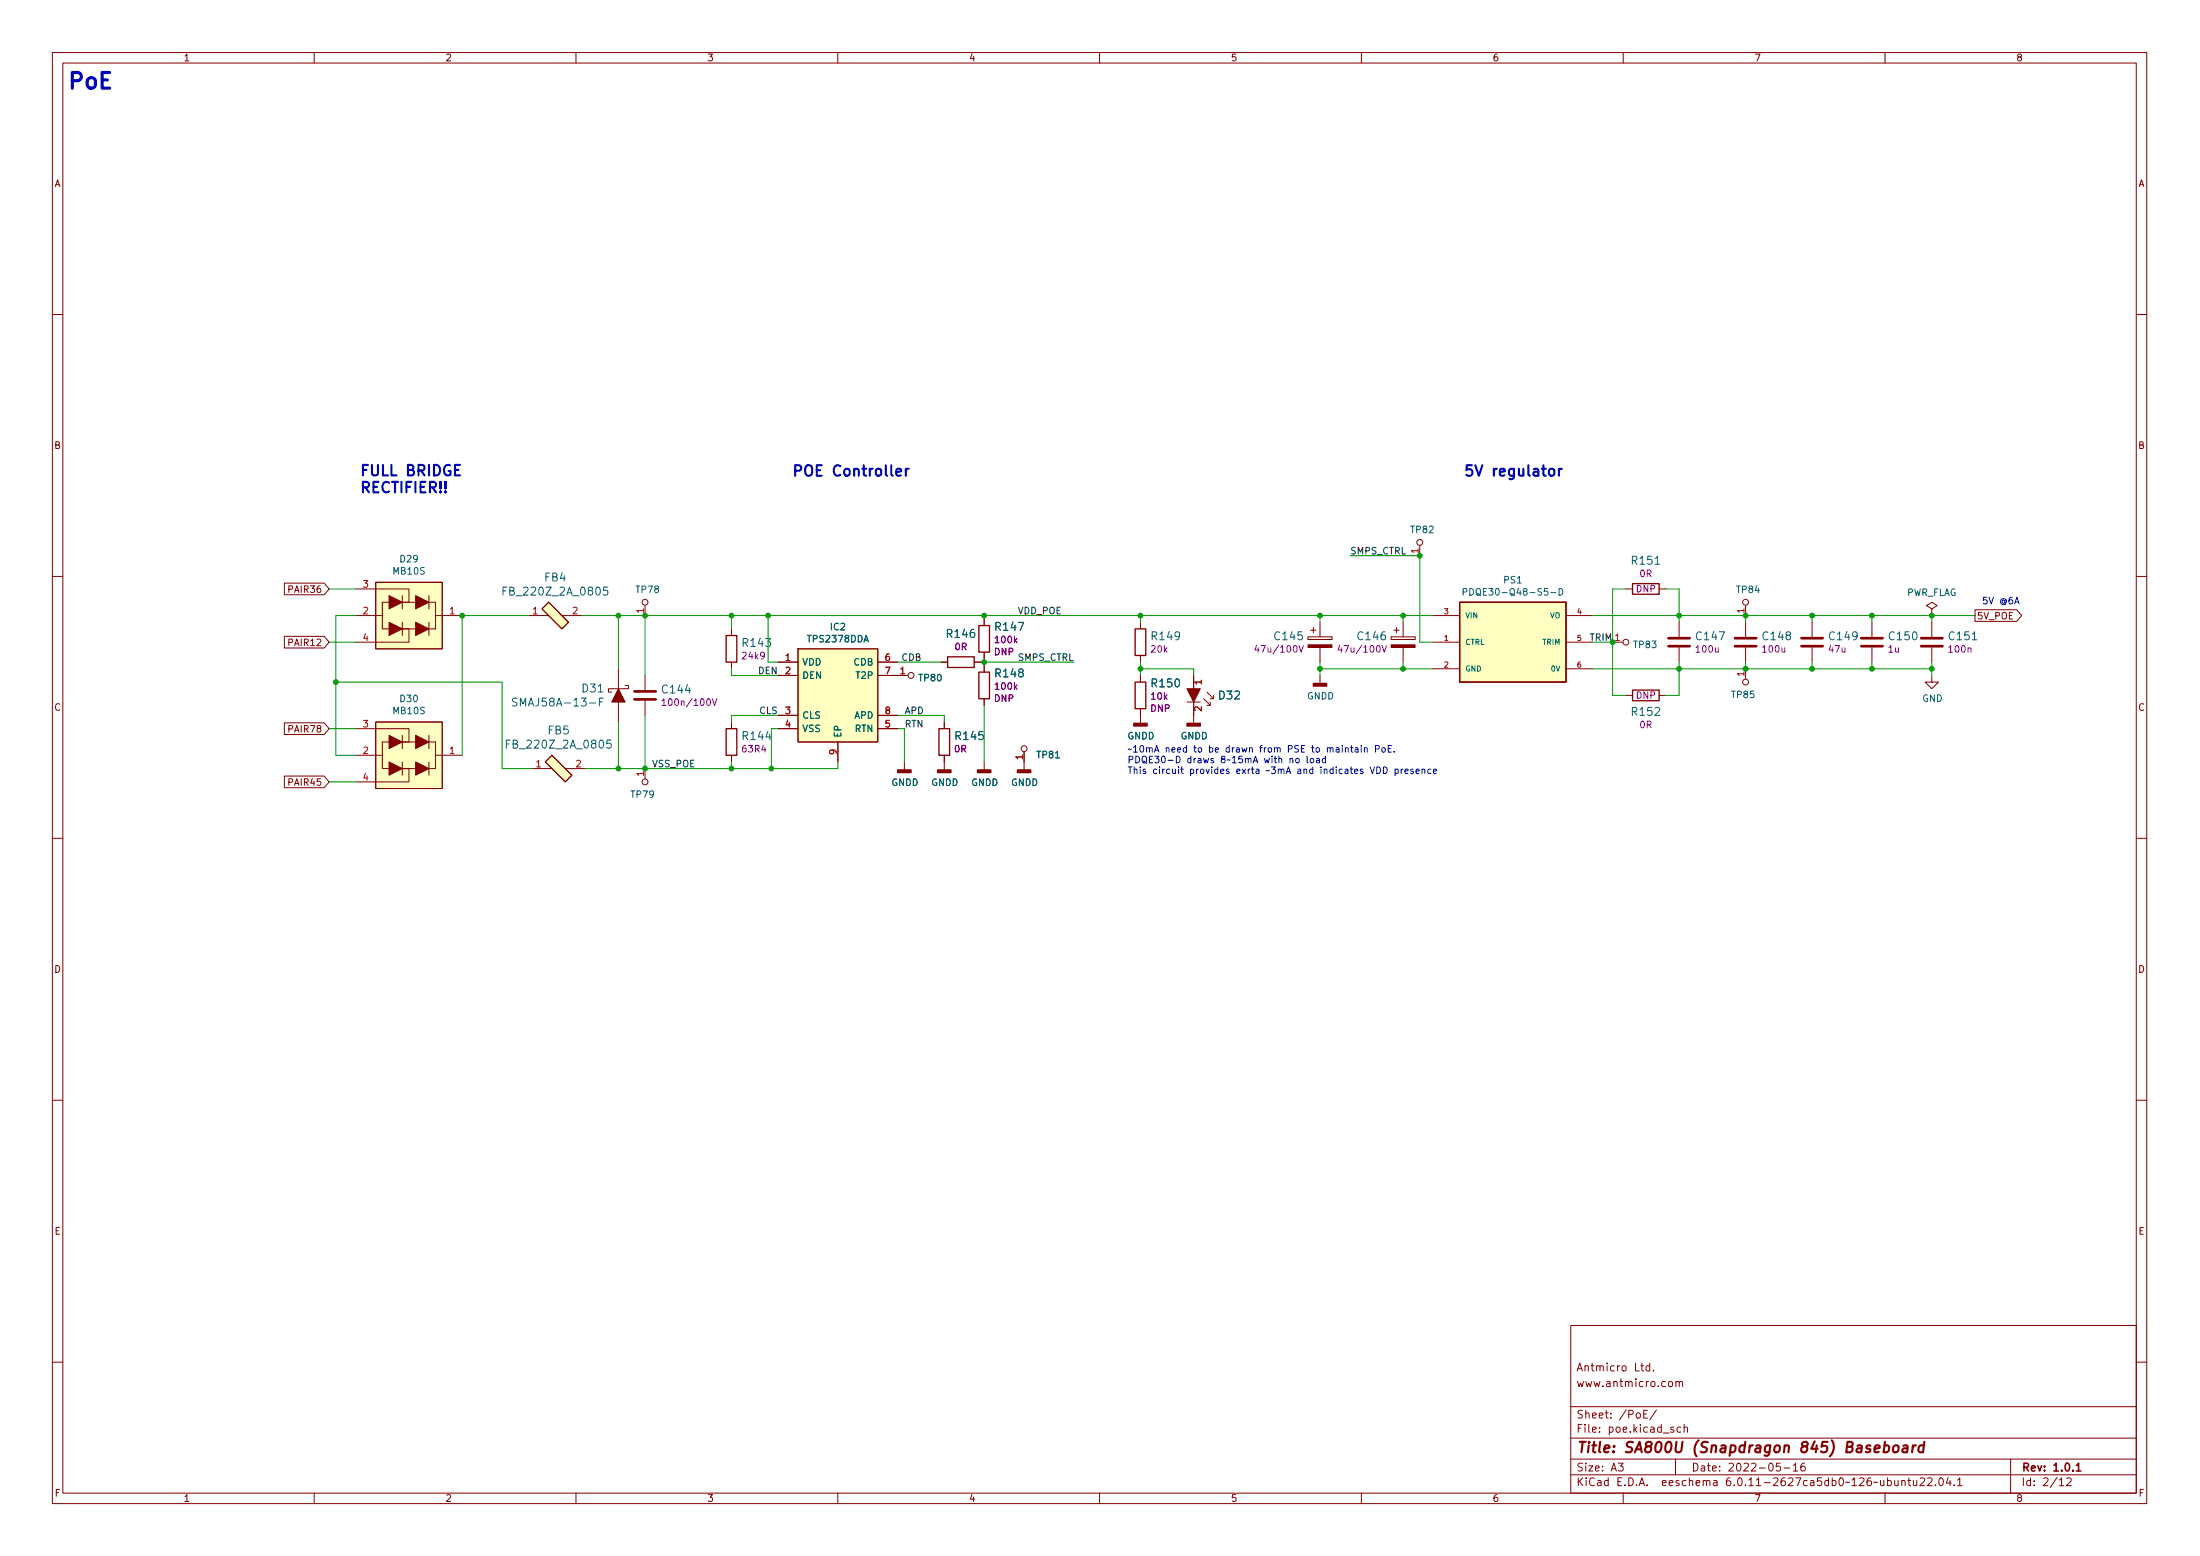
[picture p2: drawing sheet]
<svg xmlns="http://www.w3.org/2000/svg" width="420mm" height="297mm" viewBox="0 0 420 297" stroke-linecap="round" stroke-linejoin="round" font-family="sans-serif">
<g fill="none" stroke="#840000" stroke-width=".19">
<path d="M10 10h400v277h-400zM12 12h396v273h-396zM60 10v2M110 10v2M160 10v2M210 10v2M260 10v2M310 10v2M360 10v2M10 60h2M408 60h2M10 110h2"/>
<path d="M54.3 111.3h7.6l1 1.1-1 1.1h-7.6zM67.9 112.4h10.2v2.6M67.9 117.5h5.1M71.8 111.2h12.7v12.7h-12.7zM74.3 115h-1.3v5.1h1.3M75.6 115h3.8M76.8 113.7v2.5M76.8 118.8v2.5M81.9 115h1.3v5.1h-1.3M81.9 113.7v2.5M81.9 118.8v2.5M83.2 117.5h5.1"/>
<path d="M101 117.5h3.8M104.8 115l3.8 3.8-1.3 1.3-3.8-3.9zM107.3 117.5h3.8M123.2 115.6v1.9M188 118.1v1.3M217.8 118.8v1.3M250.8 119.8v1M252.1 118.8v2.8M266.7 119.8v1M268 118.8v2.8M271.1 104.2v1.9M273.7 117.5h5.1"/>
<path d="M299.1 117.5h5.1M310.5 112.4h1.3M316.9 112.4h1.2M320.7 118.8v2.8M333.4 115.6v1.9M333.4 118.8v2.8M346.1 118.8v2.8M357.5 118.8v2.8M368.9 116.2l1.1-.6-1.1-.6-1 .6 1 .6v1.3M368.9 117.5h.1M368.9 118.8v2.8M377.2 116.4h8l.9 1.1-.9 1.1h-8z"/>
<path d="M408 110h2M54.3 121.5h7.6l1 1.1-1 1.1h-7.6zM54.3 138h7.6l1 1.1-1 1.1h-7.6zM67.9 139.1h10.2v2.5M71.8 137.8h12.7v12.7h-12.7zM75.6 120.1h3.8M78.1 120.1v2.5h-10.2M118.1 127.7v3.8M118.1 134v3.8M119.4 130.8h.6v.7h-3.8v.6h.6M123.2 128.9v2.8M123.2 133.8v2.8"/>
<path d="M139.7 120.1v1.2M139.7 126.4v1.3M139.7 137.8v1.3M148.6 139.1h3.8M148.6 128.9h3.8M148.6 126.4h3.8M148.6 136.6h3.8M152.4 123.9h15.2v17.7h-15.2zM167.6 139.1h3.8M167.6 128.9h5.8M167.6 126.4h3.8M167.6 136.6h3.8"/>
<path d="M179.7 126.4h1.3M180.3 137.8v1.3M186.1 126.4h1.2M188 124.5v1.3M188 127v1.3M188 133.4v1.3M217.8 125.1v1.3M217.8 128.9v1.3M217.8 135.3v2.8M226.7 134h2.5M228 128.9v2.6M228 134v4.1"/>
<path d="M229.9 133.4l1.2 1.3M230.5 132.1l1.3 1.3M231.1 134v.7h-.6M231.8 132.8v.6h-.7M249.8 121.6v.5zM249.8 122.1h4.6zM249.8 121.6h4.6zM250.3 120.3h1M252.1 123.6v2.8M252.1 128.9v1.6M254.4 121.6v.5zM265.7 121.6v.5z"/>
<path d="M265.7 122.1h4.6zM265.7 121.6h4.6zM266.2 120.3h1M268 123.6v2.8M270.3 121.6v.5zM273.7 122.6h5.1M273.7 127.7h5.1M299.1 122.6h5.1M299.1 127.7h5.1M308 122.6h1.9M310.5 132.8h1.3M316.9 132.8h1.2"/>
<path d="M320.7 123.6v2.8M333.4 123.6v2.8M333.4 127.7v1.9M346.1 123.6v2.8M357.5 123.6v2.8M368.9 128.9v1.3h1.3l-1.3 1.3-1.2-1.3h1.2M368.9 123.6v2.8M54.3 148.2h7.6l1 1.1-1 1.1h-7.6zM67.9 144.2h5.1M74.3 141.6h-1.3v5.1h1.3M75.6 146.7h3.8M75.6 141.6h3.8"/>
<path d="M76.8 140.4v2.5M76.8 145.5v2.5M78.1 146.7v2.6h-10.2M81.9 141.6h1.3v5.1h-1.3M81.9 140.4v2.5M81.9 145.5v2.5M83.2 144.2h5.1M101.6 146.7h3.8M104.1 145.5l1.3-1.3 3.8 3.8-1.3 1.3zM107.9 146.7h3.9M123.2 146.7v1.9M139.7 144.2v1.3"/>
<path d="M160 141.6v3.9M172.7 145.5v1.5M180.3 144.2v2.8M188 145.5v1.5M195.6 143.5v3.5M10 160h2M408 160h2M10 210h2M408 210h2M300 253h108v32h-108zM10 260h2M300 278.5h108"/>
<path d="M300 274.5h108M300 268.5h108M305.5 273.3v.1M305.5 272.5v.1M307.6 270.6v.1M307.6 269.8v.1M309.9 260.8l.4-.1 .3 .3v.4l-.3 .3-.4-.1-.1-.2zM316.4 269.1l-1.3 2M318.8 263.8l.3-.1 .3 .3v.4l-.3 .3-.3-.1-.2-.2zM320 278.5v3M320.1 263.9l.2-.2 .3 .1 .1 .9M320.1 263.7v1"/>
<path d="M320.7 263.9l.2-.2 .4 .1 .1 .9M321.6 272.6l.3-.2 .3 .1 .1 .9M321.6 271.9v1.5M342.5 279.7l.4-.4v1.5M344.6 279.3a.6 .6 0 0 0-.7 .7v.5l.2 .2 .4 .1 .2-.1 .1-.5-.2-.2-.4-.1-.3 .3M384 278.5v6.5M408 260h2M60 285v2M110 285v2M160 285v2M210 285v2M260 285v2"/>
<path d="M300 281.5h108M310 285v2M327.3 282.7h.6v.9M327.9 283h-.5a.29 .29 0 0 0-.2 .3 .29 .29 0 0 0 .2 .3l.5-.1M340.7 280.2h1.2M342.5 280.8h.9M360 285v2M366.7 282.3l.6-.2 .2 .2 .1 .2-1 1.1h1M368.1 282.3l.6-.2 .2 .2 .1 .2-.9 1.1h.9M369.6 283.5v.1M370.5 282.2l.1-.1a.8 .8 0 0 1 .6 .8 .8 .8 0 0 1-.6 .7 .99 .99 0 0 1-.1-1.4zM372.1 282l-.4 1.1h.9"/>
<path d="M372.4 282.6v1M373.2 283.5v.1M373.8 282.5l.5-.4v1.5M373.8 283.6h.9M394.7 282.3l.6-.2 .2 .2 .1 .2-1 1.1h1"/>
<circle cx="123.2" cy="115" r=".56"/>
<circle cx="271.1" cy="103.5" r=".56"/>
<circle cx="333.4" cy="115" r=".56"/>
<circle cx="174" cy="128.9" r=".56"/>
<circle cx="310.5" cy="122.6" r=".56"/>
<circle cx="333.4" cy="130.2" r=".56"/>
<circle cx="123.2" cy="149.3" r=".56"/>
<circle cx="195.6" cy="142.9" r=".56"/>
</g>
<path d="M396.5 280.8h.9" fill="none" stroke="#840000" stroke-width=".3"/>
<path d="M352.7 276.2l.9-.1a.46 .46 0 0 0 .2-.5 .46 .46 0 0 0-.3-.4h-.7l-.2 2h.8a.53 .53 0 0 0 .4-.5 .53 .53 0 0 0-.4-.5" fill="none" stroke="#840000" stroke-width=".4"/>
<path d="M186.9 119.4h2.1v5.1h-2.1zM278.8 115h20.3v15.2h-20.3zM311.8 111.4h5.1v2h-5.1zM138.7 139.1h2v5.1h-2zM138.7 121.3h2v5.1h-2zM179.3 139.1h2.1v5.1h-2.1zM181 125.4h5.1v2h-5.1zM186.9 128.3h2.1v5.1h-2.1zM216.8 120.1h2v5h-2zM216.8 130.2h2v5.1h-2zM311.8 131.7h5.1v2.1h-5.1z" fill="none" stroke="#840000" stroke-width=".25"/>
<g fill="#840000" stroke="#840000" stroke-width=".19">
<path d="M118.1 131.5l1.3 2.5h-2.6z"/>
<path d="M74.3 145.5l2.5 1.2-2.5 1.3z"/>
<path d="M74.3 140.4l2.5 1.2-2.5 1.3z"/>
<path d="M79.4 145.5l2.5 1.2-2.5 1.3z"/>
<path d="M79.4 140.4l2.5 1.2-2.5 1.3z"/>
<path d="M74.3 118.8l2.5 1.3-2.5 1.2z"/>
<path d="M74.3 113.7l2.5 1.3-2.5 1.2z"/>
<path d="M79.4 118.8l2.5 1.3-2.5 1.2z"/>
<path d="M79.4 113.7l2.5 1.3-2.5 1.2z"/>
<path d="M249.8 123.1h4.6v.5h-4.6z"/>
<path d="M265.7 123.1h4.6v.5h-4.6z"/>
<path d="M226.7 131.5h2.5l-1.2 2.5z"/>
</g>
<path d="M116 112.1h-.7l-.1 .7 .2-.1h.6l.1 .3-.1 .5-.2 .1-.6-.1M295.6 112.3h-.6l-.1 .7 .2-.2 .4 .1 .1 .2v.4l-.2 .1-.5-.1M296.2 113.1h.9M297.8 112.3a.64 .64 0 0 1 .7 .7 .64 .64 0 0 1-.7 .6zM316.1 107.7h.9M112.6 134.2h1.2M114.5 134h.5M115.2 133.3h-.7v1.5M165 122.6l.4-1.3 .5 1.3M165.1 122.2h.6M376.7 122.1h.8M116.7 141.3h-.8v.7l.2-.1h.5l.1 .3v.5l-.3 .1-.5-.1" fill="none" stroke="#006464" stroke-width=".19"/>
<g fill="#ffffc2" stroke="#ffffc2" stroke-width=".19">
<path d="M71.8 137.8h12.7v12.7h-12.7z"/>
<path d="M71.8 111.2h12.7v12.7h-12.7z"/>
<path d="M104.8 115l3.8 3.8-1.3 1.3-3.8-3.9z"/>
<path d="M278.8 115h20.3v15.2h-20.3z"/>
<path d="M152.4 123.9h15.2v17.7h-15.2z"/>
<path d="M104.1 145.5l1.3-1.3 3.8 3.8-1.3 1.3z"/>
</g>
<path d="M121.2 133.5h4M121.2 132h4M318.6 123.4h4.1M318.6 121.8h4.1M331.3 123.4h4.1M331.3 121.8h4.1M344 123.4h4.1M344 121.8h4.1M355.5 123.4h4M355.5 121.8h4M366.9 123.4h4.1M366.9 121.8h4.1" fill="none" stroke="#840000" stroke-width=".51"/>
<g fill="none" stroke="#840084" stroke-width=".19">
<path d="M135.1 133.5l.2-.1a.68 .68 0 0 1 .4 .6 .68 .68 0 0 1-.4 .7l-.3-.5zM136 133.4l.5 1.3 .4-1.3M146 125.1l-.3 .2-.3-.1-.2-.1v-.3l.3-.3h.2l.3 .3a.84 .84 0 0 1-.4 1h-.2M193.9 131.1l.3 .5M193.9 122.2l.3 .5M194.2 130.8l-.5 .4M194.2 121.9l-.5 .4M247.1 123.4l.2-.2a.68 .68 0 0 1 .4 .7 .68 .68 0 0 1-.4 .6l-.3-.5zM248.1 123.2l.4 1.3 .4-1.3M263 123.4l.2-.2a.68 .68 0 0 1 .4 .7 .68 .68 0 0 1-.4 .6l-.3-.5zM264 123.2l.4 1.3 .4-1.3M327.6 123.7l.1 .8h.3l.2-.1"/>
<path d="M328.2 123.7v.8M340.3 123.7l.1 .8h.3l.2-.1M340.9 123.7v.8M375.9 123.8l.1-.1h.3l.1 .8M145.8 142.2l-.3 .9h.8"/>
</g>
<g fill="#840000" stroke="#840000" stroke-width=".25">
<path d="M216.5 138.1h2.6v.5h-2.6z"/>
<path d="M179.1 147h2.5v.5h-2.5z"/>
<path d="M186.7 147h2.5v.5h-2.5z"/>
<path d="M194.3 147h2.5v.5h-2.5z"/>
<path d="M171.4 147h2.6v.5h-2.6z"/>
<path d="M250.8 130.5h2.6v.5h-2.6z"/>
<path d="M226.7 138.1h2.5v.5h-2.5z"/>
</g>
<path d="M229.4 130.2h-1.2l.3 .4M229.4 134.9v.8l-.9-.8-.3 .3 .1 .5" fill="none" stroke="#a90000" stroke-width=".19"/>
<path d="M224.7 144.4a.64 .64 0 0 1 .7 .6 .64 .64 0 0 1-.7 .6zM225.5 146.8h.5M225.7 146.4v1.1l.3 .2M234.7 146.9l-.3-.1-.2 .2 .1 .2 .4 .1v.3h-.5M246.1 143l.6-.1 .1-.2-.1-.3-.6-.1v1.3M252.3 146.4v.1M252.3 146.8v.9M253.5 142.9l.2-.2 .3 .1v.8M253.5 142.7v.9M261.7 146.4l.4 1.3 .4-1.3M262.7 143l.6-.1 .1-.2v-.3l-.7-.1v1.3" fill="none" stroke="#0000c2" stroke-width=".19"/>
<path d="M173.6 89.5l-.4 .1-.2 .3M298.3 89.5l-.4 .1-.2 .3" fill="none" stroke="#0000c2" stroke-width=".4"/>
<g fill="none" stroke="#009600" stroke-width=".19">
<path d="M62.9 112.4h5M67.9 117.5h-3.8v26.7h3.8M101 117.5h-12.7v26.7M111.1 117.5h162.6M118.1 117.5v10.2M123.2 117.5v11.4M139.7 117.5v2.6M146.7 117.5v8.9h1.9M188 117.5v.6M217.8 117.5v1.3M252.1 117.5v1.3M257.8 106.1h13.3v16.5h2.6"/>
<path d="M268 117.5v1.3M304.2 117.5h73M310.5 112.4h-2.5v20.4h2.5M318.1 112.4h2.6v6.4M333.4 117.5v1.3M346.1 117.5v1.3M357.5 117.5v1.3M368.9 117.5v1.3M62.9 122.6h5M62.9 139.1h5M64.1 130.2h31.8v16.5h5.7M118.1 137.8v8.9"/>
<path d="M123.2 136.6v10.1M139.7 127.7v1.2h8.9M148.6 139.1h-1.3v7.6M148.6 136.6h-8.9v1.2M171.4 126.4h8.3M171.4 136.6h8.9v1.2M171.4 139.1h1.3v6.4M187.3 126.4h17.8M188 125.8v1.2M188 134.7v10.8M217.8 127.7h10.2v1.2M217.8 126.4v2.5"/>
<path d="M252.1 127.7h21.6M252.1 126.4v2.5M268 126.4v1.3M304.2 127.7h64.7M304.2 122.6h3.8M320.7 126.4v6.4h-2.6M333.4 126.4v1.3M346.1 126.4v1.3M357.5 126.4v1.3M368.9 126.4v2.5M62.9 149.3h5M139.7 145.5v1.2"/>
<path d="M160 145.5v1.2h-48.2"/>
</g>
<g fill="#009600" stroke="#009600" stroke-width=".19">
<circle cx="268" cy="117.5" r=".46"/>
<circle cx="320.7" cy="127.7" r=".46"/>
<circle cx="268" cy="127.7" r=".46"/>
<circle cx="308" cy="122.6" r=".46"/>
<circle cx="271.1" cy="106.1" r=".46"/>
<circle cx="252.1" cy="127.7" r=".46"/>
<circle cx="252.1" cy="117.5" r=".46"/>
<circle cx="217.8" cy="127.7" r=".46"/>
<circle cx="217.8" cy="117.5" r=".46"/>
<circle cx="88.3" cy="117.5" r=".46"/>
<circle cx="123.2" cy="117.5" r=".46"/>
<circle cx="118.1" cy="117.5" r=".46"/>
<circle cx="64.1" cy="130.2" r=".46"/>
<circle cx="357.5" cy="117.5" r=".46"/>
<circle cx="357.5" cy="127.7" r=".46"/>
<circle cx="346.1" cy="127.7" r=".46"/>
<circle cx="368.9" cy="117.5" r=".46"/>
<circle cx="333.4" cy="127.7" r=".46"/>
<circle cx="320.7" cy="117.5" r=".46"/>
<circle cx="368.9" cy="127.7" r=".46"/>
<circle cx="333.4" cy="117.5" r=".46"/>
<circle cx="346.1" cy="117.5" r=".46"/>
<circle cx="139.7" cy="117.5" r=".46"/>
<circle cx="146.7" cy="117.5" r=".46"/>
<circle cx="147.3" cy="146.7" r=".46"/>
<circle cx="188" cy="126.4" r=".46"/>
<circle cx="188" cy="117.5" r=".46"/>
<circle cx="139.7" cy="146.7" r=".46"/>
<circle cx="123.2" cy="146.7" r=".46"/>
<circle cx="118.1" cy="146.7" r=".46"/>
</g>
<text font-size="4.2" fill="#0000c2" x="12.7" y="17">PoE</text>
<g font-size="2.8" fill="#0000c2">
<text x="68.6" y="90.9">FULL BRIDGE</text>
<text x="68.6" y="94.1">RECTIFIER!!</text>
<text x="151.1" y="90.9">POE Controller</text>
<text x="279.4" y="90.9">5V</text>
<text x="285" y="90.9">regulator</text>
</g>
<g font-size="2.8" fill="#840000">
<text x="301" y="277.9">Title:</text>
<text x="310.2" y="277.9">SA800U</text>
<text x="323.6" y="277.9">(Snapdragon</text>
<text x="344.5" y="277.9">845)</text>
<text x="353.4" y="277.9">Baseboard</text>
</g>
<g font-size="2.1" fill="#006464">
<text x="103.8" y="111.4">FB4</text>
<text x="311.3" y="108.2">R151</text>
<text x="95.6" y="114.1">FB_220Z_2A_0805</text>
<text x="141.5" y="123.9">R143</text>
<text x="180.5" y="122.2">R146</text>
<text x="189.8" y="120.9">R147</text>
<text x="219.6" y="122.7">R149</text>
<text x="243.1" y="122.7">C145</text>
<text x="258.9" y="122.7">C146</text>
<text x="323.6" y="122.7">C147</text>
<text x="336.3" y="122.7">C148</text>
<text x="349" y="122.7">C149</text>
<text x="360.4" y="122.7">C150</text>
<text x="371.9" y="122.7">C151</text>
<text x="189.8" y="129.8">R148</text>
<text x="219.6" y="131.7">R150</text>
<text x="97.5" y="135.3">SMAJ58A-13-F</text>
<text x="110.9" y="132.6">D31</text>
<text x="126.1" y="132.8">C144</text>
<text x="232.5" y="134">D32</text>
<text x="311.3" y="137.1">R152</text>
<text x="96.3" y="143.4">FB_220Z_2A_0805</text>
<text x="104.5" y="140.7">FB5</text>
<text x="141.5" y="141.7">R144</text>
<text x="182.1" y="141.7">R145</text>
</g>
<g font-size="2.1" fill="#840000">
<text x="301" y="262.2">Antmicro</text>
<text x="312.1" y="262.2">Ltd.</text>
<text x="301" y="265.2">www.antmicro.com</text>
<text x="301" y="273.9">File:</text>
<text x="301" y="271.2">Sheet:</text>
<text x="307.4" y="273.9">poe.kicad_sch</text>
<text x="309.2" y="271.2">/PoE/</text>
<text x="301" y="281.3">Size:</text>
<text x="307.6" y="281.3">A3</text>
<text x="323" y="281.3">Date:</text>
<text x="330" y="281.3">2022-05-16</text>
<text x="386" y="281.3">Rev:</text>
<text x="392.1" y="281.3">1.0.1</text>
<text x="301" y="284.1">KiCad</text>
<text x="308.7" y="284.1">E.D.A.</text>
<text x="317.6" y="284.1">eeschema</text>
<text x="330" y="284.1">6.0.11-2627ca5db0~126~ubuntu22.04.1</text>
<text x="386" y="284.1">Id:</text>
<text x="390.1" y="284.1">2/12</text>
</g>
<g font-size="1.8" fill="#840000">
<text x="35" y="12.1">1</text>
<text x="85" y="12.1">2</text>
<text x="135" y="12.1">3</text>
<text x="185" y="12.1">4</text>
<text x="235" y="12.1">5</text>
<text x="285" y="12.1">6</text>
<text x="335" y="12.1">7</text>
<text x="385" y="12.1">8</text>
<text x="10.4" y="36.1">A</text>
<text x="408.4" y="36.1">A</text>
<text x="10.3" y="86.1">B</text>
<text x="408.3" y="86.1">B</text>
<text x="54.8" y="113.5">PAIR36</text>
<text x="377.5" y="118.6">5V_POE</text>
<text x="54.8" y="123.7">PAIR12</text>
<text x="10.3" y="136.1">C</text>
<text x="408.3" y="136.1">C</text>
<text x="54.8" y="140.2">PAIR78</text>
<text x="54.8" y="150.4">PAIR45</text>
<text x="10.3" y="186.1">D</text>
<text x="408.3" y="186.1">D</text>
<text x="10.3" y="236.1">E</text>
<text x="408.3" y="236.1">E</text>
<text x="10.4" y="286.1">F</text>
<text x="35" y="287.1">1</text>
<text x="85" y="287.1">2</text>
<text x="135" y="287.1">3</text>
<text x="185" y="287.1">4</text>
<text x="235" y="287.1">5</text>
<text x="285" y="287.1">6</text>
<text x="335" y="287.1">7</text>
<text x="385" y="287.1">8</text>
<text x="408.4" y="286.1">F</text>
</g>
<g font-size="1.8" fill="#006464">
<text x="76.2" y="107.7">D29</text>
<text x="269.2" y="102.2">TP82</text>
<text x="74.9" y="110.1">MB10S</text>
<text x="121.3" y="113.6">TP78</text>
<text x="287" y="111.8">PS1</text>
<text x="331.5" y="113.6">TP84</text>
<text x="279.1" y="114.1">PDQE30-Q48-S5-D</text>
<text x="364.1" y="114.1">PWR_FLAG</text>
<text x="154" y="123">TPS2378DDA</text>
<text x="158.4" y="120.7">IC2</text>
<text x="311.8" y="124.1">TP83</text>
<text x="153.2" y="127.4">VDD</text>
<text x="153.2" y="130">DEN</text>
<text x="162.9" y="127.4">CDB</text>
<text x="163.3" y="130">T2P</text>
<text x="175.3" y="130.4">TP80</text>
<text x="74.9" y="136.7">MB10S</text>
<text x="76.2" y="134.4">D30</text>
<text x="153.2" y="137.6">CLS</text>
<text x="163.1" y="137.6">APD</text>
<text x="249.6" y="133.9">GNDD</text>
<text x="330.5" y="133.6">TP85</text>
<text x="367.1" y="134.4">GND</text>
<text x="153.2" y="140.1">VSS</text>
<text x="161" y="140.9" transform="rotate(-90 161 140.9)">EP</text>
<text x="163.2" y="140.1">RTN</text>
<text x="215.3" y="141.5">GNDD</text>
<text x="225.4" y="141.5">GNDD</text>
<text x="197.8" y="145.1">TP81</text>
<text x="120.3" y="152.7">TP79</text>
<text x="170.2" y="150.4">GNDD</text>
<text x="177.8" y="150.4">GNDD</text>
<text x="185.4" y="150.4">GNDD</text>
<text x="193" y="150.4">GNDD</text>
</g>
<g font-size="1.8" fill="#0f0f0f">
<text x="257.8" y="105.8">SMPS_CTRL</text>
<text x="194.3" y="117.3">VDD_POE</text>
<text x="303.5" y="122.3">TRIM</text>
<text x="144.7" y="128.7">DEN</text>
<text x="172.1" y="126.1">CDB</text>
<text x="194.3" y="126.1">SMPS_CTRL</text>
<text x="144.9" y="136.3">CLS</text>
<text x="172.7" y="136.3">APD</text>
<text x="172.7" y="138.8">RTN</text>
<text x="124.5" y="146.5">VSS_POE</text>
</g>
<g font-size="1.8" fill="#a90000">
<text x="270.9" y="105.8" transform="rotate(-90 270.9 105.8)">1</text>
<text x="69.2" y="112.2">3</text>
<text x="69.2" y="117.3">2</text>
<text x="85.7" y="117.3">1</text>
<text x="101.6" y="117.3">1</text>
<text x="109.2" y="117.3">2</text>
<text x="122.9" y="117.2" transform="rotate(-90 122.9 117.2)">1</text>
<text x="333.1" y="117.2" transform="rotate(-90 333.1 117.2)">1</text>
<text x="69.2" y="122.3">4</text>
<text x="308.2" y="122.3">1</text>
<text x="149.8" y="126.1">1</text>
<text x="149.8" y="128.7">2</text>
<text x="168.9" y="126.1">6</text>
<text x="168.9" y="128.7">7</text>
<text x="171.7" y="128.7">1</text>
<text x="230.3" y="130.9" transform="rotate(-90 230.3 130.9)">1</text>
<text x="333.1" y="129.3" transform="rotate(-90 333.1 129.3)">1</text>
<text x="149.8" y="136.3">3</text>
<text x="168.9" y="136.3">8</text>
<text x="69.2" y="143.9">2</text>
<text x="69.2" y="138.8">3</text>
<text x="85.7" y="143.9">1</text>
<text x="149.8" y="138.8">4</text>
<text x="168.9" y="138.8">5</text>
<text x="69.2" y="149">4</text>
<text x="102.2" y="146.5">1</text>
<text x="109.8" y="146.5">2</text>
<text x="122.9" y="148.4" transform="rotate(-90 122.9 148.4)">1</text>
<text x="159.8" y="144.2" transform="rotate(-90 159.8 144.2)">9</text>
<text x="195.3" y="145.2" transform="rotate(-90 195.3 145.2)">1</text>
</g>
<g font-size="1.8" fill="#840084">
<text x="312.3" y="113.5">DNP</text>
<text x="313" y="110.5">0R</text>
<text x="182.2" y="124.5">0R</text>
<text x="189.7" y="123.2">100k</text>
<text x="189.7" y="125.5">DNP</text>
<text x="219.6" y="125">20k</text>
<text x="239.4" y="125">47u/100V</text>
<text x="255.2" y="125">47u/100V</text>
<text x="323.6" y="125">100u</text>
<text x="336.3" y="125">100u</text>
<text x="349" y="125">47u</text>
<text x="360.4" y="125">1u</text>
<text x="371.9" y="125">100n</text>
<text x="141.5" y="126.2">24k9</text>
<text x="126.1" y="135.1">100n/100V</text>
<text x="189.7" y="132">100k</text>
<text x="189.7" y="134.4">DNP</text>
<text x="219.6" y="134">10k</text>
<text x="219.6" y="136.3">DNP</text>
<text x="312.3" y="133.8">DNP</text>
<text x="313" y="139.4">0R</text>
<text x="141.5" y="144">63R4</text>
<text x="182.1" y="144">0R</text>
</g>
<g font-size="1.8" fill="#0000c2">
<text x="378.5" y="115.3">5V</text>
<text x="381.9" y="115.3">@6A</text>
<text x="215.3" y="143.6">~10mA</text>
<text x="222.5" y="143.6">need</text>
<text x="228.1" y="143.6">to</text>
<text x="231.1" y="143.6">be</text>
<text x="234.4" y="143.6">drawn</text>
<text x="241.1" y="143.6">from</text>
<text x="246.6" y="143.6">PSE to</text>
<text x="254.3" y="143.6">maintain</text>
<text x="263.7" y="143.6">PoE.</text>
<text x="215.3" y="145.7">PDQE30-D</text>
<text x="215.3" y="147.7">This</text>
<text x="220.1" y="147.7">circuit</text>
<text x="226.7" y="145.7">draws</text>
<text x="227.3" y="147.7">provides</text>
<text x="233.2" y="145.7">8~15mA</text>
<text x="236.3" y="147.7">exrta</text>
<text x="241.7" y="145.7">with</text>
<text x="242.2" y="147.7">~3mA</text>
<text x="246.6" y="145.7">no</text>
<text x="248.3" y="147.7">and</text>
<text x="250" y="145.7">load</text>
<text x="252.8" y="147.7">indicates</text>
<text x="262.5" y="147.7">VDD presence</text>
</g>
<g font-size="1.4" fill="#a90000">
<text x="275.7" y="117.3">3</text>
<text x="301.1" y="117.3">4</text>
<text x="275.7" y="122.3">1</text>
<text x="301.1" y="122.3">5</text>
<text x="275.7" y="127.4">2</text>
<text x="301.1" y="127.4">6</text>
</g>
<g font-size="1.4" fill="#006464">
<text x="279.8" y="118.3">VIN</text>
<text x="296" y="118.3">VO</text>
<text x="279.8" y="123.4">CTRL</text>
<text x="294.5" y="123.4">TRIM</text>
<text x="279.8" y="128.5">GND</text>
<text x="296.1" y="128.5">0V</text>
</g>
</svg>
